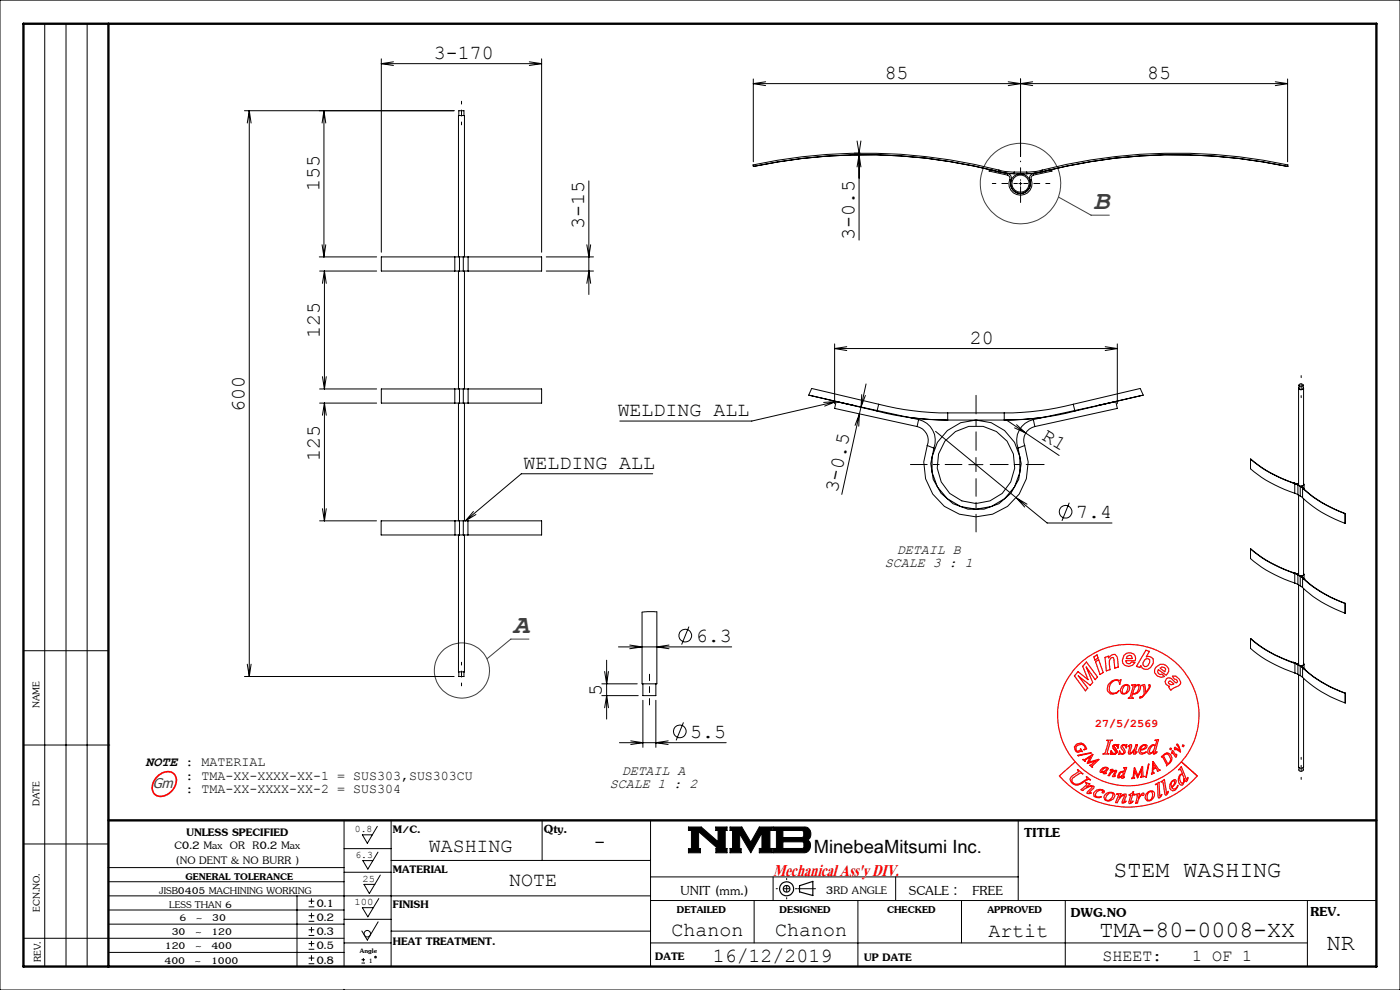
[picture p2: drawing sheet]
<svg xmlns="http://www.w3.org/2000/svg" width="297mm" height="210mm" viewBox="0 0 297 210" stroke-linecap="round" stroke-linejoin="round" font-family="sans-serif">
<g fill="none" stroke="#000" stroke-width=".21">
<path d="M0 0h297v210h-297zM9.5 5v200M14 5v200M18.5 5v200M80.9 12.5v41M80.9 13.5h34M80.9 13.5l2.6 .4M83.5 13.1l-2.6 .4M112.3 13.1l2.6 .4M114.9 12.5v41M114.9 13.5l-2.6 .4M159.8 16.7v17.6"/>
<path d="M159.8 17.7h113.4M159.8 17.7l2.6 .5M162.4 17.3l-2.6 .4M213.9 17.3l2.6 .4M216.5 16.7v16.5M216.5 17.7l-2.6 .5M216.5 17.7l2.6 .5M219.1 17.3l-2.6 .4M270.5 17.3l2.7 .4M273.2 16.7v17.6M273.2 17.7l-2.7 .5M51.9 23.5h44.4"/>
<path d="M52.9 23.5v120M52.9 23.5l.4 2.6M52.9 23.5l-.4 2.6M68.7 23.5v31M68.7 23.5l.4 2.6M68.7 23.5l-.4 2.6M97.3 24.5v-1h1.1v1M124.9 38.4v24.1M159.9 35.3a112.9 112.9 0 0 1 50.8 .9M159.9 35.3h.1M181.2 32.5h1.3M181.2 32.8h1.3"/>
<path d="M181.8 29.9l.4 2.6M181.8 35.4l.4-2.6 .4 2.6M182.2 32.5v18.4M182.6 29.9l-.4 2.6M211.8 36.4l1.7 .4 1.7 .1M211.9 36.1a114.4 114.4 0 0 0-52.2-1.1l.1 .3a112.9 112.9 0 0 1 52 1.1M211.9 36.1l1.2 .3 2.1 .1M211.9 36.1l-.1 .3M213.3 36.7l1.9 .2M213.7 37.1a.69 .69 0 0 1 .5 1M213.8 36.8a.97 .97 0 0 1 .7 1.4M213.8 36.8l-.1 .3"/>
<path d="M213.8 36.8l-3.9-.8-.1 .3 3.9 .8M214.2 38.1a2.46 2.46 0 0 0 2.3 3.3 2.46 2.46 0 0 0 2.3-3.3M214.2 38.1l.3 .1M214.5 38.2a2.14 2.14 0 0 0 2 2.9 2.14 2.14 0 0 0 2-2.9M215.2 36.5v.4M215.2 36.5h2.6M215.2 36.9h2.6M216.1 38.9h.7M216.5 38.6v.7M217.8 36.5v.4M218.8 38.1l-.3 .1M219.2 36.8a.97 .97 0 0 0-.7 1.4"/>
<path d="M219.2 36.8l3.9-.8 .1 .3-3.9 .8M219.2 36.8l.1 .3M219.3 37.1a.71 .71 0 0 0-.5 1M219.7 36.7l-1.9 .2M221.1 36.1l-1.2 .3-2.1 .1M221.1 36.1a114.2 114.2 0 0 1 52.1-1.1v.3a112.9 112.9 0 0 0-52 1.1M221.1 36.1l.1 .3M221.2 36.4l-1.7 .4-1.7 .1M273.1 35.3h.1M273.1 35.3a112.7 112.7 0 0 0-50.9 .9M67.7 54.5h12.2M67.8 57.5h12.1"/>
<path d="M68.3 51.9l.4 2.6M68.8 57.5v25M68.8 57.5l.4 2.6M68.8 57.5l-.4 2.6M69.1 51.9l-.4 2.6M96.5 54.5h-15.6v3h15.6M96.5 54.5h1M96.5 57.5h1M96.5 54.5v3M97.3 54.5v-30h1.2v30M97.3 57.5v25M97.5 54.5h.8"/>
<path d="M97.5 57.5h.8M97.5 54.5v3M98.3 54.5h1M98.3 57.5h1M98.3 54.5v3M98.5 57.5v25M99.3 54.5h15.6v3h-15.6M99.3 54.5v3M115.9 54.5h10M115.9 57.5h10M124.5 51.9l.4 2.6 .4-2.6M68.4 79.9l.4 2.6"/>
<path d="M69.2 79.9l-.4 2.6M124.5 60.1l.4-2.6 .4 2.6M177.1 72.9v12.7M177.1 73.9h59.9M177.1 73.9l2.5 .5M179.6 73.5l-2.5 .4M234.5 73.5l2.5 .4M237 72.9v12.7M237 73.9l-2.5 .5M67.8 82.5h12.1M67.8 85.5h12.1M68.8 85.5v25"/>
<path d="M68.8 85.5l.4 2.6M68.8 85.5l-.4 2.6M96.5 82.5h-15.6v3h15.6M96.5 82.5h1M96.5 85.5h1M96.5 82.5v3M97.3 85.5v25M97.5 82.5h.8M97.5 85.5h.8M97.5 82.5v3M98.3 85.5h1M98.3 82.5h1"/>
<path d="M98.3 82.5v3M98.5 85.5v25M99.3 82.5h15.6v3h-15.6M99.3 82.5v3M171.6 83.8l.6-1.4 14.2 3.4M171.6 83.8l9.6 2.2M171.6 83.8l14.5 3.4M177.4 85.2l-17.9 4.1h-28M177.4 85.2l-2.5 .9M177.4 85.2l-2.7 .2M177.4 85.2l-.3 1.4 17.5 3.9M177.4 85.2l17.5 3.8"/>
<path d="M182.3 87.8l-3.7 17.1M182.3 87.8l-.1 2.6M182.3 87.8l-.9 2.4M182.7 86.3l-.4 1.5M182.8 83.7l-.1 2.6M183.6 83.9l-.9 2.4M183.7 81.4l-1 4.9M186.1 87.2a62.1 62.1 0 0 0 14.9 1.9M186.4 85.8a59.2 59.2 0 0 0 14.6 1.8M186.4 85.8l-.3 1.4M192.7 88.5l4.5 .5 3.8 .1M194.6 90.5a2.99 2.99 0 0 1 2.1 4"/>
<path d="M194.9 89a4.6 4.6 0 0 1 3.2 6.1M194.9 89l-.3 1.5M196.7 94.5a11.1 11.1 0 0 0 10.3 15.1 11.1 11.1 0 0 0 10.4-15.1M196.7 94.5l1.4 .6M198.1 95.1a9.6 9.6 0 0 0 8.9 13.1 9.6 9.6 0 0 0 9-13.1M198.5 91.5l17.1 14.1M201 87.6v1.5M201 87.6h12M201 89.1h12M205.5 98.6h3M207 97v3M213 87.6v1.5"/>
<path d="M213.5 89.1l11.2 7.5M215.7 90.1l1.9 1.8-2.4-1.1M217.4 94.5l-1.4 .6M219.2 89a4.6 4.6 0 0 0-3.2 6.1M219.2 89l17.5-3.8 .3 1.4-17.5 3.9M219.2 89l.3 1.5M219.5 90.5a2.99 2.99 0 0 0-2.1 4M221.4 88.5l-4.5 .5-3.9 .1M227.7 85.8a59.2 59.2 0 0 1-14.7 1.8M227.7 85.8l.3 1.4M228 87.2a62.1 62.1 0 0 1-15 1.9M242.5 83.8l-.6-1.4-14.2 3.4"/>
<path d="M242.5 83.8l-9.6 2.2M242.5 83.8l-14.5 3.4M265.3 97.4a28 28 0 0 0 9.4 5.2M265.3 97.4v2a27.2 27.2 0 0 0 9.4 5.2M265.3 97.4a28.1 28.1 0 0 0 9.4 5.1M275.5 82.4v20.5M275.6 81.7v.7a.51 .51 0 0 0 .4 .2 .51 .51 0 0 0 .5-.2v-.7M275.6 82.2a.48 .48 0 0 0 .4 .5 .48 .48 0 0 0 .5-.5M275.7 81.5a.42 .42 0 0 1 .4-.1 .42 .42 0 0 1 .3 .4 .4 .4 0 0 1-.5 .2 .4 .4 0 0 1-.2-.5zM276.5 82.4v20.4M67.8 110.5h12.1M68.4 107.9l.4 2.6"/>
<path d="M69.2 107.9l-.4 2.6M96.5 110.5h-15.6v3h15.6M96.5 110.5h1M96.5 113.5h1M96.5 110.5v3M97.3 113.5v29h1.2v-29M97.5 110.5h.8M97.5 110.5v3M97.5 113.5h.8M98.3 113.5h1M98.3 110.5h1M98.3 110.5v3"/>
<path d="M99.3 110.5h15.6v3h-15.6M99.3 110.5v3M100.4 108.5l-1.7 2M101 109.1l-2.3 1.4M138.5 100.5h-27.9l-11.9 10M215.6 105.6l6.5 5.3h13.8M215.6 105.6l1.8 2M215.6 105.6l2.3 1.4M226.8 106.6l-1.5 3.9M265.3 116.4a28 28 0 0 0 9.4 5.3M265.3 116.4v2.1a27.2 27.2 0 0 0 9.4 5.2M265.3 116.4a28.1 28.1 0 0 0 9.4 5.2"/>
<path d="M274.3 102.4h.1M274.3 102.4l.9 .3M274.7 102.6l.6 .3M274.7 104.6l.6 .3M274.7 102.6v2M274.7 102.5l.7 .4M274.7 102.5v.1M275.2 102.7h.1M275.3 102.9v2M275.3 102.9l.5 .3M275.3 104.9l.5 .3M275.4 102.9h-.1"/>
<path d="M275.4 102.9l.5 .2M275.4 102.6l-.2 .1M275.4 102.6h.1M275.5 102.7h-.3M275.5 105v16.9M275.5 102.6h-.1M275.8 103.2l.5 .4M275.8 105.2l.5 .4M275.8 103.2v2M275.9 103.1l.5 .4M275.9 103.1l-.1 .1M276.1 103.2h.1"/>
<path d="M276.1 103.3h.1M276.1 103.3l.5 .4M276.2 103.2l-.1 .1M276.2 103.2l.5 .5M276.2 103.1l-.1 .2M276.2 103.1h.1M276.3 103.1l-.1 .1M276.3 103.1v.2M276.3 103.6a25.7 25.7 0 0 0 9 5.4M276.3 105.6a25.1 25.1 0 0 0 9 5.4M276.3 103.6v2M276.4 103.5a25.7 25.7 0 0 0 9 5.4"/>
<path d="M276.4 103.5l-.1 .1M276.5 102.6l.1 .3-.3 .2M276.5 102.7v.2l-.3 .2M276.5 105.8v16.1M276.6 102.8v.8M276.6 103.7v.1M276.6 103.7h.1M276.7 103.7v.1M285.3 109v2M285.4 108.9l-.1 .1M285.4 108.9l-.1 2.1M5 138h18"/>
<path d="M131.2 137.2h24M133.6 136.8l2.6 .4-2.6 .4M136.2 129.8h3.1v15.3h-3.1zM141.9 136.8l-2.6 .4 2.6 .4M146.2 132.9l-1.6 3.8M265.3 135.5a27.8 27.8 0 0 0 9.4 5.2M265.3 135.5v2a27.8 27.8 0 0 0 9.4 5.3M265.3 135.5a28.8 28.8 0 0 0 9.4 5.2M274.3 121.5h.1M274.3 121.5l.9 .3M274.3 121.5l.9 .2M274.7 121.7l.6 .2"/>
<path d="M274.7 123.7l.6 .3M274.7 121.7v2M274.7 121.6l.7 .3M274.7 121.6v.1M275.2 121.8h.1M275.2 121.7v.1M275.3 121.9v2.1M275.3 121.9l.5 .3M275.3 124l.5 .3M275.4 121.9h-.1M275.4 121.9l.5 .3M275.4 121.7h-.2"/>
<path d="M275.4 121.7h.1M275.5 121.7l-.3 .1M275.5 124.1v16.9M275.5 121.7h-.1M275.8 122.2l.5 .4M275.8 124.3l.5 .3M275.8 122.2v2.1M275.9 122.2l.5 .4M275.9 122.2h-.1M276.1 122.3h.1M276.1 122.3l.5 .5M276.2 122.3h-.1"/>
<path d="M276.2 122.3l.5 .5M276.2 122.1l-.1 .2M276.2 122.1l.1 .1M276.3 122.2l-.1 .1M276.3 122.2v.2M276.3 122.6a25.7 25.7 0 0 0 9 5.4M276.3 124.6a25.1 25.1 0 0 0 9 5.5M276.3 122.6v2M276.4 122.6a25.7 25.7 0 0 0 9 5.4M276.4 122.6h-.1M276.5 121.7l.1 .2-.3 .3M276.5 121.8v.2l-.3 .1"/>
<path d="M276.5 124.8v16.1M276.6 122.8h.1M276.6 121.8v.9M276.7 122.8v.1M276.7 122.8h-.1M285.3 128v2.1M285.4 128l-.1 2.1M285.4 128h-.1M5 158h18.3M51.9 143.5h44.4M52.5 140.9l.4 2.6M53.3 140.9l-.4 2.6"/>
<path d="M97.3 142.5v1h1.1v-1M127.7 145.1h7.5M127.7 147.6h7.7M128.3 142.4l.4 2.7 .4-2.7M128.3 150.1l.4-2.5 .4 2.5M128.7 140v12.5M131.4 157.5h22.7M133.8 157.2l2.6 .3-2.6 .4M136.4 145.1v2.5h2.7v-2.5M136.4 148.5v10M139.1 148.5v10M141.7 157.2l-2.6 .3 2.6 .4"/>
<path d="M145 153.2l-1.6 3.8M274.3 140.5h.1M274.3 140.5l.9 .3M274.7 140.7l.6 .3M274.7 142.8l.6 .2M274.7 140.7v2.1M274.7 140.7l.7 .3M274.7 140.7h.1M275.2 140.8v.1M275.2 140.8h.1M275.3 141v2M275.3 141l.5 .3"/>
<path d="M275.3 143l.5 .3M275.4 141h-.1M275.4 141l.5 .2M275.4 140.7l-.2 .1M275.4 140.7h.1M275.5 140.8h-.3M275.5 143.1v19.6a.6 .6 0 0 0 1 0v-18.8M275.5 140.7h-.1M275.8 141.3l.5 .3M275.8 143.3l.5 .4M275.8 141.3v2M275.9 141.2l.5 .4"/>
<path d="M275.9 141.2l-.1 .1M276.1 141.3h.1M276.1 141.4h.1M276.1 141.4l.5 .5M276.2 141.3l-.1 .1M276.2 141.3l.5 .5M276.2 141.2l-.1 .2M276.2 141.2h.1M276.3 141.2l-.1 .1M276.3 141.2v.2M276.3 141.6a24 24 0 0 0 9.1 5.4M276.3 143.7a24.9 24.9 0 0 0 9.1 5.4"/>
<path d="M276.3 141.6v2.1M276.3 141.6h.1M276.4 141.6a25.7 25.7 0 0 0 9 5.4M276.5 140.7l.1 .3-.3 .2M276.5 140.8v.2l-.3 .2M276.6 141.9h.1M276.6 140.9v.8M276.7 141.8v.1M276.7 141.8l-.1 .1M285.4 147v2.1M285.4 149.1h.1M5 179h18"/>
<path d="M73 174v31M80 175.3l-2.1 3.6-1-1.8h2.1M83 174v31M115 174v8.5M138 174v31M146 175.4h2.8l3.5 3.1v-2.3h-.5v-.8h2.4v.8h-.4v3.8h.4v.9h-2.3v-.9h.4l-4.1-3.6v3.6h.4v.9h-2.6v-.9h.7v-3.8h-.7zM154.9 175.4h2.5l1.9 3.2 1.8-3.2h2.7v.8h-.5v3.8h.5v.9h-2.7v-.9h.5v-3.3l-2.3 4.2-2.4-4v3.1h.3v.9h-2.3v-.9h.5v-3.8h-.5zM164.1 175.4h6.6a1.47 1.47 0 0 1 1.3 1.2 1.47 1.47 0 0 1-.7 1.6 1.48 1.48 0 0 1 .6 1.6 1.48 1.48 0 0 1-1.4 1.1h-6.4v-.9h.6v-3.8h-.6zM166.1 176.2h4.1l.3 .3v.8l-.3 .4h-4.1zM166.1 178.6h4.2l.2 .2 .1 .8-.3 .4h-4.2zM216 174v17M275.6 162.8v.5a.51 .51 0 0 0 .4 .3 .51 .51 0 0 0 .5-.3v-.5"/>
<path d="M5 199h68M22.9 184h50.1M23 190h115M23 196h50M23 193h50M23 187h50M63 190v15M65.5 192.4h1.2M65.5 191.2h1.2M65.5 195.4h1.2M65.5 194.2h1.2M65.5 198.4h1.2"/>
<path d="M65.5 197.2h1.2M66.1 190.6v1.2M66.1 193.6v1.2M66.1 196.6v1.2M66.1 199.6v1.2M73 195h10M73 185h10M73 180h10M80.2 180.8l-2.2 3.6-1-1.8h2.1M80.2 195.5l-2.3 3.9-1.1-1.9M80.4 190.6l-2.4 3.9-1.1-2h2.3M80.7 185.6l-2.3 3.9-1.2-1.9h2.3"/>
<path d="M83 197.5h55M83 182.5h55M138 186h78M138 191h154M160 191v9M164 186v5M182 191v14M190 186v5M204 191v9M226 191v14M277.4 191v14M23 202h50"/>
<path d="M65.5 201.4h1.2M65.5 200.2h1.2M65.5 204.4h1.2M65.5 203.2h1.2M66.1 202.6v1.2M73 200h10M76.7 204.3h.7M76.7 203.6h.7M77.1 203.2v.7M138 200h139.4"/>
<circle cx="216.5" cy="38.9" r="2.11"/>
<circle cx="216.5" cy="38.9" r="1.84"/>
<circle cx="207" cy="98.6" r="8.3"/>
<circle cx="207.1" cy="98.6" r="9.5"/>
<circle cx="226.1" cy="108.6" r="1.33"/>
<circle cx="145.4" cy="134.8" r="1.34"/>
<circle cx="144.2" cy="155.1" r="1.34"/>
<circle cx="77.9" cy="198.1" r=".68"/>
<circle cx="79.7" cy="203" r=".17"/>
</g>
<g fill="none" stroke="#000" stroke-width=".25">
<path d="M169.6 187.9l2.8-.9v3l-2.8-.8z"/>
<circle cx="166.9" cy="188.5" r="1.49"/>
<circle cx="166.9" cy="188.5" r=".7"/>
</g>
<g fill="none" stroke="#f00" stroke-width=".25">
<path d="M232.1 139.3l.6-.4 .2 .7-.6 .4zM234.4 139.4l.7-.2 .1 .4 .8-.8h.5a3 3 0 0 1 .7 2.7l-.7 .2-.2-2-.2-.2h-.2l-.3 .2-.3 .5 .2 1.9-.8 .2zM238.4 139a1.37 1.37 0 0 1 1.5-.5 1.37 1.37 0 0 1 1 1.2l-.1 .5h-1.9l.1 .4 .4 .2 .3-.1 .3-.3 .8 .1-.5 .6-.9 .3-.9-.3-.3-.5-.1-.5zM239.1 139.2l.5-.2 .4 .1 .2 .6h-1.3zM243.1 137.9l.7 .3-.6 1.1h.9l.6 .5v.9l-.6 .9a1.21 1.21 0 0 1-2.1-.4l-.2 .4-.7-.3zM228.5 157.8l.8-.2a1.82 1.82 0 0 1 1.2 1.3l-.5 .2 .2-.5-.1-.3-.6-.4-.9 .2-.4 .4 .2 .8 .1 .1 .7-.3 .1-.3 .3 .6-.2-.1-.8 .3-.6-.5-.1-.7zM230.5 140.4l2.3 3.2-.5 .6-1.9-2.7 1.4 3.3-.5 .6-2.6-2 2.1 2.6-.5 .5-2.4-3.1 .8-.9 2.1 1.7-1.1-2.9zM232.4 140.4l.7-.5 .9 2.8-.6 .4zM234.8 157h1.2l-.4 .2-.7 2.2v.4l.3 .1h-1.2l.5-.3 .6-2v-.4zM235.1 145.2a1.92 1.92 0 0 1 2.3-.9l.4-.1-.3 .9a.77 .77 0 0 0-.5-.8 .77 .77 0 0 0-.9 .2 1.77 1.77 0 0 0-.6 2.3 1.34 1.34 0 0 0 1.9-.3 1.44 1.44 0 0 1-2.4 .2l-.1-.6zM236.2 158.1l1.1-.2-.1 .7-.2-.3-.3-.2-.3 .2 .6 1.1a.84 .84 0 0 1-1.2 .5l-.2 .1 .1-.7 .2 .4 .4 .2 .3-.2v-.3l-.5-.8zM238 158.1l1-.2-.1 .7-.1-.3-.4-.2-.3 .2 .6 1.1a.84 .84 0 0 1-1.2 .5l-.2 .1 .2-.7 .1 .4 .5 .2 .3-.2v-.3l-.6-.8z"/>
<path d="M238.1 145.6l.3-.2a.78 .78 0 0 1 .8-.2 .78 .78 0 0 1 .5 .7 1.33 1.33 0 0 1-1.3 1.3l-.5-.1a1.09 1.09 0 0 1 .2-1.5zM238.6 145.4l.3-.1 .4 .2a1.52 1.52 0 0 1-.9 1.6l-.3-.1a1.56 1.56 0 0 1 .5-1.6zM239.4 158.2l.3-.2h.3l-.3 1.7a2.08 2.08 0 0 0 1.3-1.7h.3l-.5 1.7 .4-.2-.5 .5-.2-.3 .2-.8a1.4 1.4 0 0 1-1.2 1.1 1.69 1.69 0 0 1 .2-1.6v-.2l-.4 .2zM240.1 145.3l.7-.1-.1 .5 .8-.5a.49 .49 0 0 1 .5 .6 1.31 1.31 0 0 1-1.7 1.3l-.2 .8 .3 .2h-1l.3-.3 .7-2.1v-.3zM240.8 145.7l.5-.3a.59 .59 0 0 1 .2 .8l-.3 .7-.5 .2h-.2l-.2-.1zM241.9 158.4a.79 .79 0 0 1 .7-.5 .79 .79 0 0 1 .7 .4 1.55 1.55 0 0 1-1.4 .9l.1 .4 .4 .2 .8-.4a1.1 1.1 0 0 1-1.4 .5 1.09 1.09 0 0 1 .1-1.5zM242.2 145.4l.6-.2 .3 1.7 .8-1.2a.25 .25 0 0 1-.2-.2 .25 .25 0 0 1 .2-.3l.1 .1a2.31 2.31 0 0 1-.9 1.7 1.84 1.84 0 0 1-1.3 1.1v-.3l.2-.1 .2 .2 .5-.7-.1-1.6zM242.3 158.4l.2-.3h.5a.86 .86 0 0 1-1.1 .9zM242.8 140l.4-.3h.4l.3 .3v.5l-.4 .7-.3 .2h-.4l-.3-.3v-.5zM244.4 158.2l.3-.1 .3 .1v.2a1.6 1.6 0 0 1-1 1.3h-.1a1.51 1.51 0 0 1 .5-1.5zM245 157l.8-.1-.8 2.8 .5-.2-.7 .5-.1-.2 .1-.5-.4 .4-.7 .3a1.32 1.32 0 0 1 1-2.1l.4 .2 .2-.7a.23 .23 0 0 0 0-.3 .23 .23 0 0 0-.3 0zM245.2 141.6l.9-.7a1.43 1.43 0 0 1 1.8 1.5l-.5 .8-1.7-1.1-.1 .4 .2 .5h.7l.6 .5-.8 .2-.8-.3-.6-.7v-.6z"/>
<path d="M246.1 141.7l.4-.2 .6 .1 .2 .3-.2 .6zM247.5 144a.97 .97 0 0 1 1.4 .3l.6 .6 .2-.1v-.5l-.6-.2-.4-.7h.7l.8 .6 .3 .7a1.68 1.68 0 0 1-1.5 1.2l-.6 .5-.5-.6 .2-.2-.8-.5-.1-.5zM248 144.5a1.1 1.1 0 0 1 1 .6l-.5 .2-.6-.3zM248.2 158.7l.3 .1-.1 .3-.3-.2zM248.7 159.2l.2 .1 .5 .9 .2-.2-.1 .6-.8-1-.1 .2zM249.6 157.9l.1-.1a2.16 2.16 0 0 1 .7 1.7l-1.1-.7-.1 .3 .1-.6 .9 .6zM250.9 158l.3 .1-.1 .3-.3-.1zM228.1 161.6a15 15 0 0 1 .9-20.7 15 15 0 0 1 20.7 0 15 15 0 0 1 .9 20.7M228.1 161.6a15 15 0 0 0 22.5 0M228.1 161.6l-3.4 3a19.5 19.5 0 0 0 29.3 0l-3.4-3M228.6 163.3l1.1 .8-.6-.1-1.1 .7a.82 .82 0 0 0-.6 .9 .82 .82 0 0 0 .7 .7 3.5 3.5 0 0 0 2.5-1.2l-.1-.4 .8 .8a.47 .47 0 0 0-.8 0l-.9 .6a1.49 1.49 0 0 1-1.6 .4 1.49 1.49 0 0 1-1-1.3l.5-.6 1.3-.9zM228.7 160.2l2.7-.5 .1 .1-2.8 .5z"/>
<path d="M229.8 161.1h.4l1.6-1.1-.8 1.7 2.1-.6-1.4 1.4v.3l-.5-.5 1.2-.9-1.7 .6 .6-1.5-1.1 .7v.3zM230.4 166l.8 .3-.8 .7 .4-.1a1.08 1.08 0 0 1 1.3 0l-.1 .3-1 1h.5l-.8 .1-.1-.2 1.1-1.2a2.26 2.26 0 0 0-2 .8l-.4-.2 1.1-.9a.3 .3 0 0 0 .2-.3 .3 .3 0 0 0-.2-.3zM232.4 167.7a1.4 1.4 0 0 1 1.9 .1l-.3 .4a.25 .25 0 0 1-.1-.2 .25 .25 0 0 1 .2-.3h-.1a1.16 1.16 0 0 0-1.6 1.1l.3 .2h1l-.5 .2-.7-.1-.4-.2-.1-.6zM233.4 163.4l.5-.5 .5-.2 .8 .3-.7 1 .2 .1h-.2h-.4l.3-.4-.9 .2zM234.1 163l.7-.1a1.03 1.03 0 0 1-1.1 .8zM234.6 168.4a1.07 1.07 0 0 1 1.1-.4 1.07 1.07 0 0 1 .8 .9 1.4 1.4 0 0 1-2.1 .7l-.2-.6zM235 168.5l.4-.3h.4l.3 .2a1.34 1.34 0 0 1-1.2 1.4l-.3-.2v-.3zM235.5 163.4l.6-.2-.3 .6 .4-.3 .6-.1 .1 .1-.5 1.1h.2l-.6 .2 .6-1.2a1.46 1.46 0 0 0-1.2 .9h-.3l.7-1.1zM237 168.4l.8-.1-.4 1a1.69 1.69 0 0 1 1.5-.9 1.71 1.71 0 0 1-.4 1.5v.3l.4-.2-.2 .2-.6 .1 .4-1.6a2.04 2.04 0 0 0-1.5 1.6l-.4-.1 .7-1.6zM237.8 163.9l.3-.1 .2 .2a1.05 1.05 0 0 1-.9 .8zM238.4 162.8h.6l-.7 2.1 .2-.1-.4 .3v-.5l-.9 .4-.1-.3 .3-.7 .4-.3h.6l.2-.6zM239.5 168.6l.6-.3 .3-.4-.1 .6h.4v.1h-.4l-.5 1.6 .6-.2-.7 .5a.34 .34 0 0 1-.2-.6l.4-1.2z"/>
<path d="M240.6 162.9l-.2 1.9-.3 .4 .6-.1-.2-.2 .2-1.4 .6 1.5 .8-1.7v1.3l-.1 .3 .7-.2-.2-.1-.1-2-1 1.9-.7-1.6M240.9 168.5l.9-.2-.3 1.1 .7-1 .3-.2 .2 .2-.2 .4a.25 .25 0 0 0-.3-.2 .25 .25 0 0 0-.2 .2l-.6 1.1-.1 .4-.4 .1 .4-1.7zM243.4 168.1a.87 .87 0 0 1 1.5 .1 1.43 1.43 0 0 1-1.5 1.7l-.4-.5a1.36 1.36 0 0 1 .4-1.3zM243.6 168.1l.4-.2h.3a1.4 1.4 0 0 1-.4 1.9l-.4-.1a1.57 1.57 0 0 1 .1-1.6zM243.6 162.1h.1l-.6 2.7zM244.6 161.6l1.2 1.6 .3 .2-.5 .2-.3-.6h-.2l-.5 .3v.5l.2 .2-.5 .2zM244.7 162.1l.4 .6-.4 .3zM245.1 166.4l.8-.5 .2 3 .4-.4-.5 .8-.3-.1-.2-2.8zM246.3 165.8l.7-.5 .5 3 .4-.4-.4 .8-.3-.1-.5-2.8zM246.4 160.5l1.2-.8 .7 .3 .3 .8a1.93 1.93 0 0 1-1.2 1.6l.1-.3-.8-1.5zM246.8 160.3l.3-.3 .5-.1 .4 .3 .4 .9-.3 .6-.3 .3-.2-.1zM248.5 165.8l.7-.4 .2 .1a1.51 1.51 0 0 1-.8 1.6l.3 .3 .4-.1 .6-.7a1.27 1.27 0 0 1-1.1 1.2 1.21 1.21 0 0 1-.3-2z"/>
<path d="M248.6 165.9l.4-.3a.92 .92 0 0 1-.5 1.4v-.7zM250.5 164.4l.2-.1a1.41 1.41 0 0 1 .3 1.8h-.3a1.35 1.35 0 0 1-.2-1.7zM250.6 162.6l1.2 2.8 .2-.5v.4l-.3 .5-.2-.1-.3-.5v.6l-.2 .6a.47 .47 0 0 1-.7-.1 1.57 1.57 0 0 1 .3-2.1h.3l-.4-.8a.24 .24 0 0 0-.1-.2 .24 .24 0 0 0-.3 .1z"/>
</g>
<path d="M33.2 165a2.75 2.75 0 0 1 3.7-.8 3 3 0 0 1-1.3 4.2 2 2 0 0 1-3.3-.9l.2-1.5z" fill="none" stroke="#f00" stroke-width=".35"/>
<path d="M164.7 188.5h4.3M166.9 186.3v4.4" fill="none" stroke="#000" stroke-width=".21" stroke-dasharray="15.2 1.3 1.3 1.3" stroke-dashoffset="15"/>
<path d="M216.5 39.6v3.4M169.2 188.5h3.8" fill="none" stroke="#000" stroke-width=".21" stroke-dasharray="15.2 1.3 1.3 1.3"/>
<path d="M5 5h287v200h-287zM23 5v200M23 174h269M73 210v.1" fill="none" stroke="#000" stroke-width=".5"/>
<path d="M146 175.4v.8h.7v3.8h-.7v.9h2.6v-.9h-.4v-3.6l4.1 3.6h-.4v.9h2.3v-.9h-.4v-3.8h.4v-.8h-2.4v.8h.5v2.3l-3.5-3.1zM154.9 175.4v.8h.5v3.8h-.5v.9h2.3v-.9h-.3v-3.1l2.4 4 2.3-4.2v3.3h-.5v.9h2.7v-.9h-.5v-3.8h.5v-.8h-2.7l-1.8 3.2-1.9-3.2zM166.1 178.6h4.2l.2 .2 .1 .8-.3 .4h-4.2zM164.1 175.4v.8h.6v3.8h-.6v.9h6.9l.6-.5 .3-.8-.1-1-.5-.4a1.47 1.47 0 0 0 .7-1.6 1.47 1.47 0 0 0-1.3-1.2zM166.1 176.2h4.1l.3 .3v.8l-.3 .4h-4.1z" fill-rule="evenodd" fill="#000"/>
<g fill="none" stroke="#3f3f3f" stroke-width=".21">
<path d="M224.5 41.8l7 3.8h3.8M112.2 135.6h-3.8l-5.1 4.2"/>
<circle cx="216.5" cy="38.9" r="8.5"/>
<circle cx="98" cy="142.2" r="5.9"/>
</g>
<path d="M137.8 143v6.5" fill="none" stroke="#000" stroke-width=".21" stroke-dasharray="15.2 1.3 1.3 1.3" stroke-dashoffset="13.9"/>
<path d="M207.1 95.5v-11.6" fill="none" stroke="#000" stroke-width=".21" stroke-dasharray="15.2 1.3 1.3 1.3" stroke-dashoffset="11.3"/>
<path d="M204.1 98.5h-11" fill="none" stroke="#000" stroke-width=".21" stroke-dasharray="15.2 1.3 1.3 1.3" stroke-dashoffset="11.7"/>
<path d="M207.1 101.5v11.3" fill="none" stroke="#000" stroke-width=".21" stroke-dasharray="15.2 1.3 1.3 1.3" stroke-dashoffset="11.5"/>
<path d="M210.1 98.5h11.4" fill="none" stroke="#000" stroke-width=".21" stroke-dasharray="15.2 1.3 1.3 1.3" stroke-dashoffset="11.4"/>
<path d="M216.5 38.3v-4.1" fill="none" stroke="#000" stroke-width=".21" stroke-dasharray="15.2 1.3 1.3 1.3" stroke-dashoffset="15.1"/>
<path d="M215.8 38.9h-5.3" fill="none" stroke="#000" stroke-width=".21" stroke-dasharray="15.2 1.3 1.3 1.3" stroke-dashoffset="14.5"/>
<path d="M217.2 38.9h5.5" fill="none" stroke="#000" stroke-width=".21" stroke-dasharray="15.2 1.3 1.3 1.3" stroke-dashoffset="14.4"/>
<path d="M276 84.4v-4.7M276 160.6v4.7" fill="none" stroke="#000" stroke-width=".21" stroke-dasharray="15.2 1.3 1.3 1.3" stroke-dashoffset="14.8"/>
<path d="M97.9 26.5v-5M97.9 140.5v5" fill="none" stroke="#000" stroke-width=".21" stroke-dasharray="15.2 1.3 1.3 1.3" stroke-dashoffset="14.6"/>
<g font-size="5.8" fill="#3f3f3f">
<text x="232" y="44.3">B</text>
<text x="108.9" y="134.2">A</text>
</g>
<text font-size="5.5" fill="#f00" x="164" y="185.7">Mechanical Ass'y DIV.</text>
<g font-size="4.9">
<text x="236.2" y="186.1">STEM WASHING</text>
<text x="233.3" y="198.8">TMA-80-0008-XX</text>
<text x="281.5" y="201.5">NR</text>
</g>
<g font-size="4.2">
<text x="92" y="12.5">3-170</text>
<text x="187.7" y="16.7">85</text>
<text x="243.3" y="16.7">85</text>
<text x="67.7" y="40.5" transform="rotate(-90 67.7 40.5)">155</text>
<text x="123.9" y="48.5" transform="rotate(-90 123.9 48.5)">3-15</text>
<text x="181.3" y="50.9" transform="rotate(-90 181.3 50.9)">3-0.5</text>
<text x="67.8" y="71.6" transform="rotate(-90 67.8 71.6)">125</text>
<text x="205.7" y="72.9">20</text>
<text x="51.9" y="87.4" transform="rotate(-90 51.9 87.4)">600</text>
<text x="131" y="88.3">WELDING ALL</text>
<text x="220.9" y="93.1" transform="rotate(31 220.9 93.1)">R1</text>
<text x="67.8" y="97.8" transform="rotate(-90 67.8 97.8)">125</text>
<text x="111.1" y="99.5">WELDING ALL</text>
<text x="177.6" y="104.6" transform="rotate(-78 177.6 104.6)">3-0.5</text>
<text x="228.3" y="109.9">7.4</text>
<text x="147.6" y="136.2">6.3</text>
<text x="127.7" y="147.6" transform="rotate(-90 127.7 147.6)">5</text>
<text x="146.4" y="156.5">5.5</text>
<text x="126" y="179.8">-</text>
<text x="217.3" y="177.6">TITLE</text>
<text x="91" y="180.6">WASHING</text>
<text x="108" y="188">NOTE</text>
<text x="144.4" y="189.8">UNIT (mm.)</text>
<text x="192.8" y="189.8">SCALE :</text>
<text x="206.3" y="189.8">FREE</text>
<text x="227.2" y="194.4">DWG.NO</text>
<text x="278" y="194.3">REV.</text>
<text x="142.5" y="198.6">Chanon</text>
<text x="164.5" y="198.6">Chanon</text>
<text x="209.7" y="198.7">Artit</text>
<text x="151.2" y="204.1">16/12/2019</text>
</g>
<g font-size="3.9">
<text x="115.4" y="176.8">Qty.</text>
<text x="172.6" y="181">MinebeaMitsumi Inc.</text>
</g>
<g font-size="3.5">
<text x="39.5" y="177.4">UNLESS SPECIFIED</text>
<text x="83.3" y="176.7">M/C.</text>
<text x="37" y="180.2">C0.2 Max OR R0.2 Max</text>
<text x="37.2" y="183.3">(NO DENT &amp; NO BURR )</text>
<text x="83.3" y="185.2">MATERIAL</text>
<text x="175.2" y="189.7">3RD ANGLE</text>
<text x="67.1" y="192.3">0.1</text>
<text x="67.1" y="195.4">0.2</text>
<text x="83.3" y="192.6">FINISH</text>
<text x="67.1" y="198.4">0.3</text>
<text x="67.1" y="201.3">0.5</text>
<text x="83.3" y="200.5">HEAT TREATMENT.</text>
<text x="139" y="203.7">DATE</text>
<text x="183.3" y="203.9">UP DATE</text>
<text x="233.9" y="203.8">SHEET:</text>
<text x="252.9" y="203.8">1 OF 1</text>
<text x="67.1" y="204.4">0.8</text>
</g>
<g font-size="3.2">
<text x="8.4" y="150.2" transform="rotate(-90 8.4 150.2)">NAME</text>
<text x="8.4" y="171" transform="rotate(-90 8.4 171)">DATE</text>
<text x="33.8" y="189.5">JISB0405 MACHINING WORKING</text>
<text x="39.4" y="186.6">GENERAL TOLERANCE</text>
<text x="8.4" y="193.4" transform="rotate(-90 8.4 193.4)">ECN.NO.</text>
<text x="35.9" y="192.7">LESS THAN 6</text>
<text x="38.1" y="195.3">6 ~ 30</text>
<text x="143.6" y="193.7">DETAILED</text>
<text x="165.4" y="193.7">DESIGNED</text>
<text x="188.2" y="193.7">CHECKED</text>
<text x="209.5" y="193.7">APPROVED</text>
<text x="35" y="201.3">120 ~ 400</text>
<text x="36.4" y="198.3">30 ~ 120</text>
<text x="8.7" y="204.1" transform="rotate(-90 8.7 204.1)">REV.</text>
<text x="34.9" y="204.5">400 ~ 1000</text>
</g>
<g font-size="2.9">
<text x="190.3" y="117.5">DETAIL B</text>
<text x="187.7" y="120.4">SCALE 3 : 1</text>
<text x="30.9" y="162.5">NOTE : MATERIAL</text>
<text x="129.4" y="167.3">SCALE 1 : 2</text>
<text x="131.9" y="164.4">DETAIL A</text>
</g>
<text font-size="2.9" fill="#3f3f3f" x="32.4" y="167.1">Gm</text>
<g font-size="2.8">
<text x="39.4" y="165.4">: TMA-XX-XXXX-XX-1 = SUS303,SUS303CU</text>
<text x="39.4" y="168.2">: TMA-XX-XXXX-XX-2 = SUS304</text>
</g>
<text font-size="2.5" fill="#f00" x="232.3" y="154.1">27/5/2569</text>
<g font-size="2.1">
<text x="75.3" y="176.6">0.8</text>
<text x="75.4" y="182">6.3</text>
<text x="76.9" y="187.1">25</text>
<text x="75.2" y="192">100</text>
<text x="76.4" y="202.2">Angle</text>
<text x="78.2" y="204.3">1</text>
</g>
</svg>
